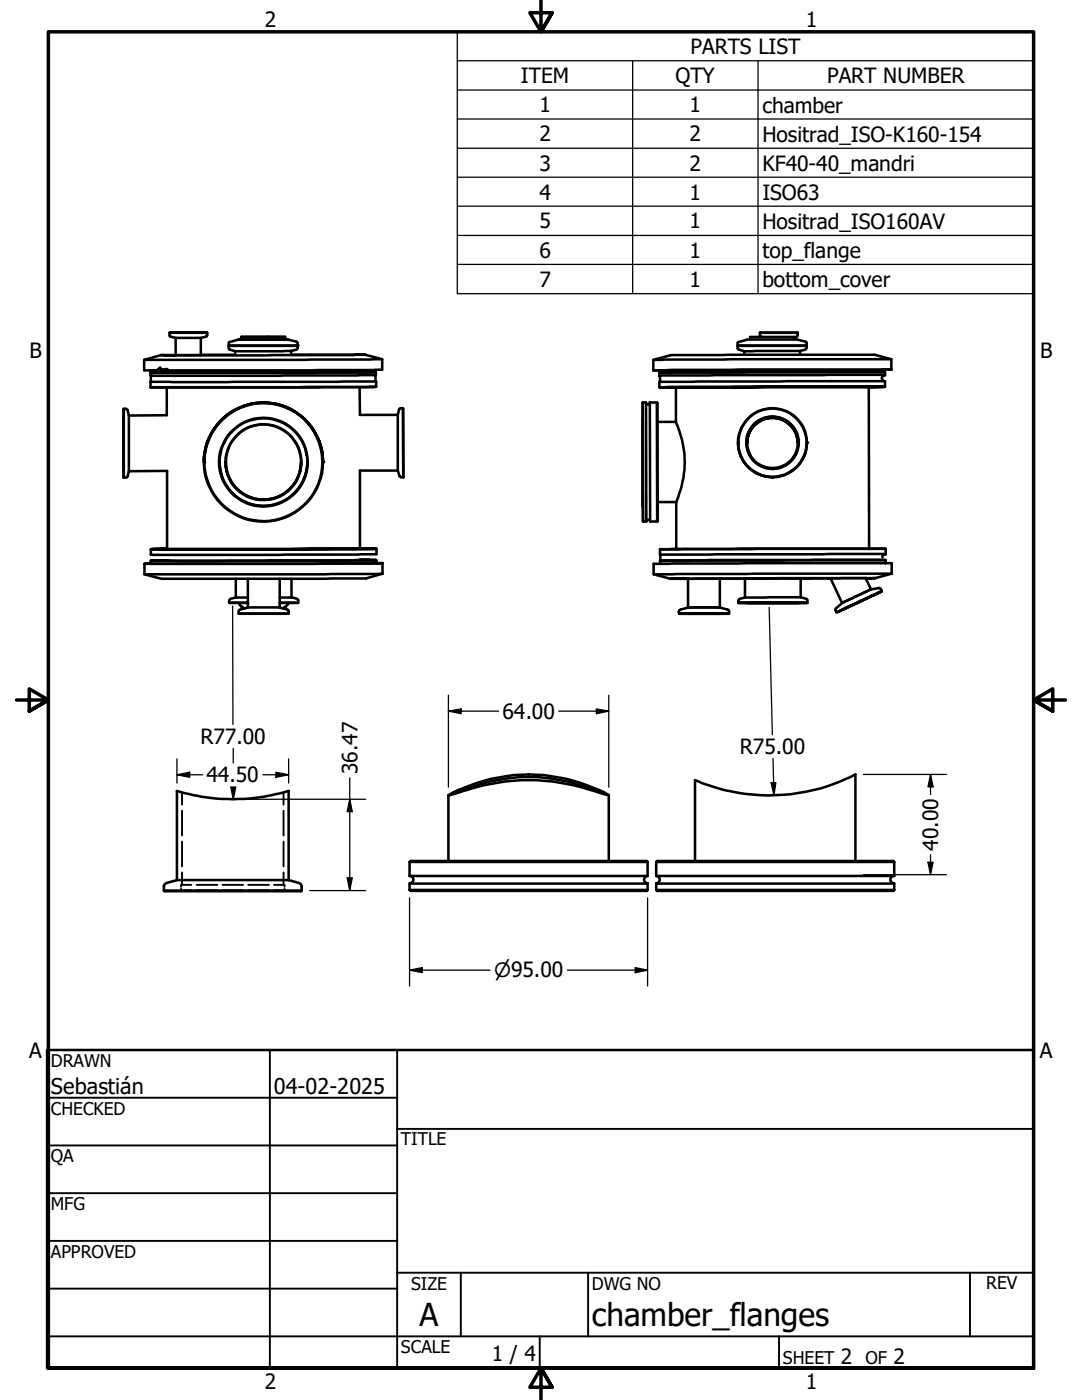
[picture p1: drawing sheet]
<svg xmlns="http://www.w3.org/2000/svg" width="216mm" height="279mm" viewBox="0 0 216 279" stroke-linecap="round" stroke-linejoin="round" font-family="sans-serif">
<!-- layer: Visible (ANSI) -->
<g fill="none" stroke="#000" stroke-width=".51">
<path d="M30 76.2v1.1M30.1 74.9l-.1 1.3 15.2 .1 29.7-.2M30.1 73.9v.3h.6M30.1 74.4h-.1M30.5 74.2l.1 .2M30.7 73.9v.3M30.9 73.9v.3h-.2M31.2 74.2h.1M32.1 70.9l-3.3 .9M32.6 74.2h-1.2a1.19 1.19 0 0 0-1.2 .2M32.8 74.4l-.1-.2-.3 .2 .2-.2 .2 .2M33.3 77.3v5.6h-7.6"/>
<path d="M33.4 73.7h-1.6l.2-.4-.6 .6M33.8 66.4h7.5M33.8 66.4v.7l1.3 .3M33.9 66.4h7.4zM33.9 66.4h-.1M35.1 67.4h5M35.1 67.4v3.5M35.4 66.4h4.4zM40.1 70.8h6.8M41.3 66.4h.1M41.3 66.4v.5l-.2 .3-1 .2v3.5h-5M45.7 69h13.7"/>
<path d="M46.9 70.1v.8M47.6 67.8l-1.9 .6v1.2l.1 .2 1.1 .3M48.1 67.8h8.8M48.1 67.8h-.5h9.8h-.5M48.1 67.2h8.8zM48.1 67.2v.6M56.9 67.2v.6M57.4 67.8l1.8 .4 .2 .2-.1 1.3-1.2 .3M58.1 70v.8h14.8l-40.8 .1h3M58.1 70l-11.2 .1M71.8 77.3v5.5h7.6M72.9 70.8l3.4 .9v2.1l-47.5 .1v-2.1"/>
<path d="M74.6 74l-.2 .2h.5l-16.5 .2-28.2-.1M74.9 74.9l.1 1.2M74.9 73.9v.1l-1.7 .1-42.3 .1M74.9 74.2l.1 .1M75 74.3v.6l-19.6 .1h-24.9l-.5-.1v-.5M75 74.3l-45 .1M75.1 77.2l-.6 .1h-11.2h-33.3M75.1 77.2l-45.1 .1M75.1 76.1v1.1M76.3 71.7l-47.5 .1M130.4 71.8l3.5-.9 40.6-.1 3.4 .9v2.1M130.4 71.8v2.1"/>
<path d="M131.6 77.3h.1M131.6 74.4v.6M131.7 77.3l44.8-.1zM131.7 73.9v.3M132 74.2v-.3l.2 .5M134.9 77.3v6.9M147.2 69h13.8M147.2 69v.6l.2 .2 1.1 .3M147.2 69v-.6l.1-.1 1.9-.5h9.8l1.9 .5 .1 .7M147.2 69h.1M148.5 70.1v.7M149.7 67.8v-.6h8.7v.6"/>
<path d="M151.6 66.4h7.5M151.6 66.4l.1 .7 .4 .1M159.1 66.4v.7l-.7 .2M159.6 70l-11.1 .1M159.6 70v.8M161 69v.4l-.2 .3-1.2 .3M161 69h.1M173.4 77.2v32.3M176.1 74h.4l-44.8 .2h.3M176.2 74l-.1-.3-.1 .5M176.5 73.8l-44.8 .1M176.5 73.8h1.4l-47.5 .1h1.3"/>
<path d="M176.5 73.8v.2M176.5 76.1a.61 .61 0 0 1-.5-.7 .61 .61 0 0 1 .6-.5h-44.6l-.4 .1 .1 .1-.1 1.1M176.6 77.2v-1.1h-19.6l-25.4 .1v1.1M176.6 77.2l-45 .1M176.6 74.3l-30.6-.1-13.1 .1-1.3 .1M176.6 74.3l-45 .1M176.6 77.2h-.1M176.6 74.3v.6M177.9 71.7l-47.5 .1M24.7 81.6l.7 .1 .3 1.2M24.7 81.6v13.7M25.7 94l-.3 1.2-.7 .1"/>
<path d="M25.7 94h7.6v15.6M25.7 82.9v11.1M44.3 83.7a11.9 11.9 0 0 1 12.9-2.4 11.9 11.9 0 0 1 7.3 10.9 11.9 11.9 0 0 0-12-11.8 11.9 11.9 0 0 0-11.8 11.9 11.3 11.3 0 0 1 3.6-8.6zM45.1 92.2a7.5 7.5 0 0 0 7.5 7.5 7.5 7.5 0 0 0 7.5-7.5M60.1 92.2a7.6 7.6 0 0 1-7.5 7.6 7.6 7.6 0 0 1-7.6-7.5M61.3 92.2a8.8 8.8 0 0 1-8.7 8.8 8.8 8.8 0 0 1-8.8-8.7M64.5 92.2a11.9 11.9 0 0 0-12-11.9 11.9 11.9 0 0 0-11.8 12M79.4 93.9l.3 1.2 .3 .1h.5M79.4 93.9h-7.6v15.6M79.4 82.8v11.1M80.4 81.5h-.6l-.4 1.3M80.4 81.5l.1 13.7"/>
<path d="M128.2 83.4v17.7M128.3 80.3v23.8M128.3 80.3h.6M128.9 80.3a.38 .38 0 0 0 .4 .4 .38 .38 0 0 0 .4-.4M128.9 80.3l.1 23.8M129.7 80.3v23.8M129.7 80.3h1.4M131.1 80.3l.1 .2 .1 23.5-.2 .1M131.1 80.3v23.8M131.2 84.2h3.7M134.9 84.2a19.7 19.7 0 0 1 0 16M147.3 88.3a6.9 6.9 0 0 0 6.8 7 6.9 6.9 0 0 0 6.9-7"/>
<path d="M149 88.3a5.2 5.2 0 0 1 5.1-5.1 5.2 5.2 0 0 1 5.2 5.1M149.1 88.3a5 5 0 0 1 5.1-5 5 5 0 0 1 5 5.1 5 5 0 0 0-5.1-5 5 5 0 0 0-5 5 5 5 0 0 1 5-5 5 5 0 0 1 5.1 5M28.8 112.5v2.1l3.4 .9 40.8-.1 3.3-.9M30.1 112v.5l45-.1M30.2 109.6l44.8-.1zM30.2 109.6l-.1 .1M30.2 111.8h.3h-.3v.2M30.7 109.6l43.8-.1zM47.1 119.3h2.4M47.1 119.3l-1.2 .3-.2 .3v.4M47.1 115.5v3.8M49.5 115.5v5.7h6.3v-5.7"/>
<path d="M58.2 119.2l-2.4 .1M58.2 119.2l1.2 .4 .1 .7M58.2 115.5v3.7M71.8 111.7l3.2 .1h-44.8h3.3M73.2 109.5h.1M75 111.8l.1 .1M75 109.5h.1M75.1 111.8l-7.5 .2h-37.4M75.1 109.5v1.1l-19.5 .1h-25.1h-.4v-1M75.1 109.5l-45 .2M75.1 112.4h1.2l-47.5 .1h1.3M75.1 111.9v.5"/>
<path d="M76.3 114.5l-47.5 .1M76.3 112.4v2.1M128.3 104.1h.7M129 104.1a.38 .38 0 0 1 .3-.4 .38 .38 0 0 1 .4 .4M129.7 104.1h1.4M131.3 100.2h3.6M131.7 109.7v1M134.9 100.2v9.3M137.3 115.5h-.3h7h-.4M137.3 115.5v5.7M143.6 115.5h5.1M143.6 115.5v5.7"/>
<path d="M148.7 115.4h11.1M148.7 119.3l-1.2 .3-.2 .3v.4M148.7 115.4v3.9M159.8 119.2l-11.1 .1M159.8 119.2l1.1 .3 .2 .2v.6M159.8 115.4v3.8M165.7 115.4h-.4h7.5h-.1l1.1 2.2M165.7 115.4l-5.9 .1M165.7 115.4l2.3 4.9M172.7 115.4h1.9l-40.7 .1h3.4M173.7 117.7l.1-.1-5.8 2.7h.1M173.7 117.7l-5.6 2.6"/>
<path d="M173.7 117.7l1.8-.4 .5 .6M176 117.9l-9.1 4.3M176 117.9l-.1 .1M176.1 111.2a.59 .59 0 0 1 .6-.6l-44.6 .1h-.4l.1 1.3M176.7 111.8l-.2-.1h-13.7l-31 .1v.2M176.7 112.4v-.6h-19.5l-25.5 .2v.5M176.7 109.5h-29.1l-15.9 .2M176.7 109.5l-45 .2M176.7 109.5v1.1M177.9 114.5v-2.1l-47.5 .1v2.1l3.4 .9M177.9 114.5l-47.5 .1M177.9 114.5l-3.3 .9"/>
<path d="M45.7 120.3h3.8M47.6 122.4h10M47.7 120.3l.2 .5 .9 .6M48.2 121.1l.6 .4M49.5 121.2l-1.6 .5-.3 .2v.5M55.7 121.2l1.8 .5 .1 .7M55.8 120.3h3.7M57.6 120.3l-.5 .7-.6 .4 .5-.4M59.5 120.3h-3.7M135.5 122.4h10M135.5 122.4v.1M135.6 122.5h9.8z"/>
<path d="M137.1 122.5h6.7zM137.4 121.2h-.1h6.3h-.1M137.4 121.2h6.1M137.4 121.2l-1.8 .5-.2 .3 .1 .4M143.5 121.2l1.7 .5 .3 .2v.5M145.5 122.4l-.1 .1M147.3 120.3h13.8M147.3 120.3h.1M147.4 120.3h13.6zM149 120.3h10.4zM161.1 120.3h-.1M166.9 122.2h.1"/>
<path d="M167.1 122.2l8.8-4.2zM168.1 120.3l-1.3 1.2-.1 .2 .2 .5M168.4 121.5l6.1-2.8zM89.5 158.7a33.1 33.1 0 0 1 32 0l-.1 .1a49.9 49.9 0 0 0-17.5-3.1 56.9 56.9 0 0 0-14.3 3.1zM89.5 158.7v13.1M91.4 158.2a33.2 33.2 0 0 1 28.1 0M121.5 158.7v13.1M32.7 177.7l.1 .2h27.3l.1-.2M32.7 177.7h27.5M32.7 176.9v.8M33.2 176.2a.73 .73 0 0 0-.5 .7M35.3 175.6v-17.7a38.4 38.4 0 0 0 22.3 0v17.7"/>
<path d="M35.3 175.6h22.3M35.3 175.6l-2 .6M57.6 175.6l2 .6M59.7 176.2a.73 .73 0 0 1 .5 .7M60.2 176.9v.8M81.7 177.6v-1.3h47.5v1.3M81.7 172v2.8h47.5v-2.8M81.7 172l.3-.2h47l.2 .2M81.7 172h47.5M81.7 177.6l.3 .2h47l.2-.2M81.7 177.6h47.5M81.8 174.8a.73 .73 0 0 1 .7 .7 .73 .73 0 0 1-.7 .8"/>
<path d="M129.3 174.8a.73 .73 0 0 0-.8 .7 .73 .73 0 0 0 .8 .8M130.9 174.8a.73 .73 0 0 1 .7 .7 .73 .73 0 0 1-.7 .8M130.9 177.6v-1.3h47.5v1.3M130.9 172v2.8h47.5v-2.8M130.9 172l.2-.2h47.1l.2 .2M130.9 172h47.5M130.9 177.6l.2 .2h47.1l.2-.2M130.9 177.6h47.5M138.7 171.8v-16.1a37.8 37.8 0 0 0 32-1.1v17.2M178.4 174.8a.73 .73 0 0 0-.7 .7 .73 .73 0 0 0 .7 .8"/>
<circle cx="52.6" cy="92.2" r="11.8"/>
<circle cx="52.6" cy="92.2" r="7.5"/>
<circle cx="52.6" cy="92.2" r="8.8"/>
<circle cx="52.6" cy="92.2" r="11.9"/>
<circle cx="52.6" cy="92.2" r="7.6"/>
<circle cx="154.1" cy="88.4" r="5.2"/>
<circle cx="154.1" cy="88.3" r="5.1"/>
<circle cx="154.1" cy="88.3" r="6.9"/>
<circle cx="154.1" cy="88.4" r="6.8"/>
</g>
<g fill="#000">
<circle cx="31" cy="74.2" r=".25"/>
<circle cx="45.7" cy="69" r=".25"/>
<circle cx="59.4" cy="69" r=".25"/>
<circle cx="133.5" cy="77.3" r=".25"/>
<circle cx="174.8" cy="77.2" r=".25"/>
<circle cx="40.7" cy="92.3" r=".25"/>
<circle cx="64.5" cy="92.2" r=".25"/>
<circle cx="147.3" cy="88.3" r=".25"/>
<circle cx="161" cy="88.3" r=".25"/>
<circle cx="30.2" cy="111.8" r=".25"/>
<circle cx="31.9" cy="109.6" r=".25"/>
</g>
<!-- layer: Hidden (ANSI) -->
<g fill="none" stroke="#000" stroke-width=".38">
<path d="M36.3 158.1v2.5M56.6 158.1v2.5M36 177.8l-.1 .1M36.1 177.7h2.1M36.1 177.7h.1M36.1 177.4v.3M36.3 161.8v5M36.3 168v4.9M36.3 174.1v2.5M38.2 176.6h-2.1v.4M39.2 177.7h4.2M39.2 176.6h4.2"/>
<path d="M44.4 177.7h4.1M44.4 176.6h4.1M49.5 177.7h4.2M49.5 176.6h4.2M54.7 177.7h2.1M54.7 176.6h2.1v.4M56.6 161.8v5M56.6 168v4.9M56.6 174.1v2.5M56.8 177.7h.1M56.8 177.4v.3M56.9 177.8v.1"/>
</g>
<!-- layer: Symbol (ANSI) -->
<path d="M91.2 12.1v-5.7h115v5.7M91.2 12.1h115v5.9M91.2 12.1v46.5h115v-40.6M91.2 18h115M126.2 12.1v46.5M151.3 12.1v46.5M91.2 23.7h115M91.2 29.6h115M91.2 35.4h115M91.2 41.1h115M91.2 47h115M91.2 52.8h115" fill="none" stroke="#000" stroke-width=".25"/>
<!-- layer: Border (ANSI) -->
<path d="M107.9 0v6.4l-2.2-3.9h4.5l-2.3 3.9 2.3-3.9M3.3 139.7h6.4l-3.9-2.2v4.4l3.9-2.2-3.9 2.2M212.6 139.7h-6.4l3.9-2.2v4.4l-3.9-2.2 3.9 2.2M9.7 273v-266.6h196.5v266.6h-196.5h196.5M110.2 276.9l-2.3-3.9 2.3 3.9h-4.5l2.2-3.9v6.4" fill="none" stroke="#000" stroke-width=".7"/>
<!-- layer: Title (ANSI) -->
<g fill="none" stroke="#000" stroke-width=".38">
<path d="M9.4 219.1h69.8M53.8 209.5v63.5M79.2 209.5v63.5M9.4 228.6h69.8M9.4 238.1h69.8M79.2 225.3h127M9.4 247.6h69.8M9.4 257.2h69.8M79.2 254h127M91.9 254v12.7M117.3 254v12.7M193.5 254v12.7"/>
<path d="M9.4 266.7h196.8M107.7 266.7v6.3M155.4 266.7v6.3"/>
</g>
<path d="M9.4 209.5h196.8v63.5h-196.8z" fill="none" stroke="#000" stroke-width=".51"/>
<!-- layer: Dimension (ANSI) -->
<g fill="none" stroke="#000" stroke-width=".25">
<path d="M46.4 121l.1 23.6M89.5 138.7v18.4M121.5 138.7v18.4M153.5 121.2l.6 25.4M35.3 154.6l2.5-.5v1zM35.3 154.6h5.1M35.3 151.4v4.9M46 157l.5 2.5v-2.5M46.5 149.4v2.9M47.1 157l-.6 2.5M48.1 159.5h24.9M52.5 154.6h5.1"/>
<path d="M55.1 154.1l2.5 .5-2.5 .5zM57.6 151.4v4.9M69.8 159.5l.5 2.5h-1zM69.8 155.3v22.4M89.5 141.9l2.5-.4v.9zM89.5 141.9h10M111.5 141.9h10M119 141.5l2.5 .4-2.5 .5zM153.9 156.2h.9l-.4 2.6zM154.2 151.4l.2 7.4M172.3 154.6h16.5M185.7 154.6l.5 2.4h-1z"/>
<path d="M185.7 154.6v4M61.8 177.7h11.2M69.3 175.2h1l-.5 2.5zM81.7 179.2v17.6M129.2 179.2v17.6M172.3 174.6h16.5M185.2 172.1h1l-.5 2.5zM185.7 170.6v4M81.7 193.6l2.6-.5v1zM81.7 193.6h16.1M113.2 193.6h16M126.7 193.1l2.5 .5-2.5 .5z"/>
</g>
<g fill="#000">
<path d="M35.3 154.6l2.5-.5v1z" fill-rule="evenodd"/>
<path d="M46 157h1.1l-.6 2.5z" fill-rule="evenodd"/>
<path d="M55.1 154.1l2.5 .5-2.5 .5z" fill-rule="evenodd"/>
<path d="M89.5 141.9l2.5-.4v.9z" fill-rule="evenodd"/>
<path d="M119 141.5l2.5 .4-2.5 .5z" fill-rule="evenodd"/>
<path d="M153.9 156.2h.9l-.4 2.6z" fill-rule="evenodd"/>
<path d="M185.7 154.6l.5 2.4h-1z" fill-rule="evenodd"/>
<path d="M69.3 175.2h1l-.5 2.5z" fill-rule="evenodd"/>
<path d="M69.8 159.5l.5 2.5h-1z" fill-rule="evenodd"/>
<path d="M185.2 172.1h1l-.5 2.5z" fill-rule="evenodd"/>
<path d="M81.7 193.6l2.6-.5v1z" fill-rule="evenodd"/>
<path d="M126.7 193.1l2.5 .5-2.5 .5z" fill-rule="evenodd"/>
</g>
<g font-size="6.3">
<text x="83.7" y="264.5">A</text>
<text x="118.1" y="264.7">chamber_flanges</text>
</g>
<g font-size="4.3">
<text x="10.2" y="218.2">Sebastián</text>
<text x="54.6" y="218.2">04-02-2025</text>
</g>
<g font-size="4.2">
<text x="52.8" y="5.3">2</text>
<text x="160.8" y="5.3">1</text>
<text x="137.8" y="10.8">PARTS LIST</text>
<text x="103.9" y="16.6">ITEM</text>
<text x="134.8" y="16.6">QTY</text>
<text x="165" y="16.6">PART NUMBER</text>
<text x="107.6" y="22.4">1</text>
<text x="137.6" y="22.4">1</text>
<text x="152.1" y="22.5">chamber</text>
<text x="107.6" y="28.2">2</text>
<text x="137.6" y="28.2">2</text>
<text x="152.1" y="28.3">Hositrad_ISO-K160-154</text>
<text x="107.6" y="34">3</text>
<text x="137.6" y="34">2</text>
<text x="152.1" y="34">KF40-40_mandri</text>
<text x="107.6" y="39.8">4</text>
<text x="137.6" y="39.8">1</text>
<text x="152.1" y="39.8">ISO63</text>
<text x="107.6" y="45.6">5</text>
<text x="137.6" y="45.6">1</text>
<text x="152.1" y="45.7">Hositrad_ISO160AV</text>
<text x="107.6" y="51.4">6</text>
<text x="137.6" y="51.4">1</text>
<text x="152.1" y="51.5">top_flange</text>
<text x="107.6" y="57.2">7</text>
<text x="137.6" y="57.2">1</text>
<text x="152.1" y="57.3">bottom_cover</text>
<text x="5.9" y="71.4">B</text>
<text x="207.6" y="71.4">B</text>
<text x="100.3" y="143.4">64.00</text>
<text x="40" y="148.5">R77.00</text>
<text x="71.3" y="154.5" transform="rotate(-90 71.3 154.5)">36.47</text>
<text x="147.6" y="150.5">R75.00</text>
<text x="41.2" y="156.1">44.50</text>
<text x="187.2" y="169.8" transform="rotate(-90 187.2 169.8)">40.00</text>
<text x="5.8" y="211.1">A</text>
<text x="207.5" y="211.1">A</text>
<text x="98.1" y="271.7">1 / 4</text>
<text x="167.8" y="272.2">2</text>
<text x="178.3" y="272.2">2</text>
<text x="52.8" y="277.1">2</text>
<text x="160.8" y="277.1">1</text>
</g>
<text font-size="3.9" x="98.6" y="195.1">⌀95.00</text>
<g font-size="3.5">
<text x="10.2" y="212.9">DRAWN</text>
<text x="10.2" y="222.4">CHECKED</text>
<text x="10.2" y="232">QA</text>
<text x="80" y="228.6">TITLE</text>
<text x="10.2" y="241.5">MFG</text>
<text x="10.2" y="251">APPROVED</text>
<text x="82" y="257.4">SIZE</text>
<text x="118.1" y="257.4">DWG NO</text>
<text x="196.8" y="257.3">REV</text>
<text x="80" y="270.1">SCALE</text>
<text x="156.2" y="272.2">SHEET</text>
<text x="172.7" y="272.2">OF</text>
</g>
</svg>
